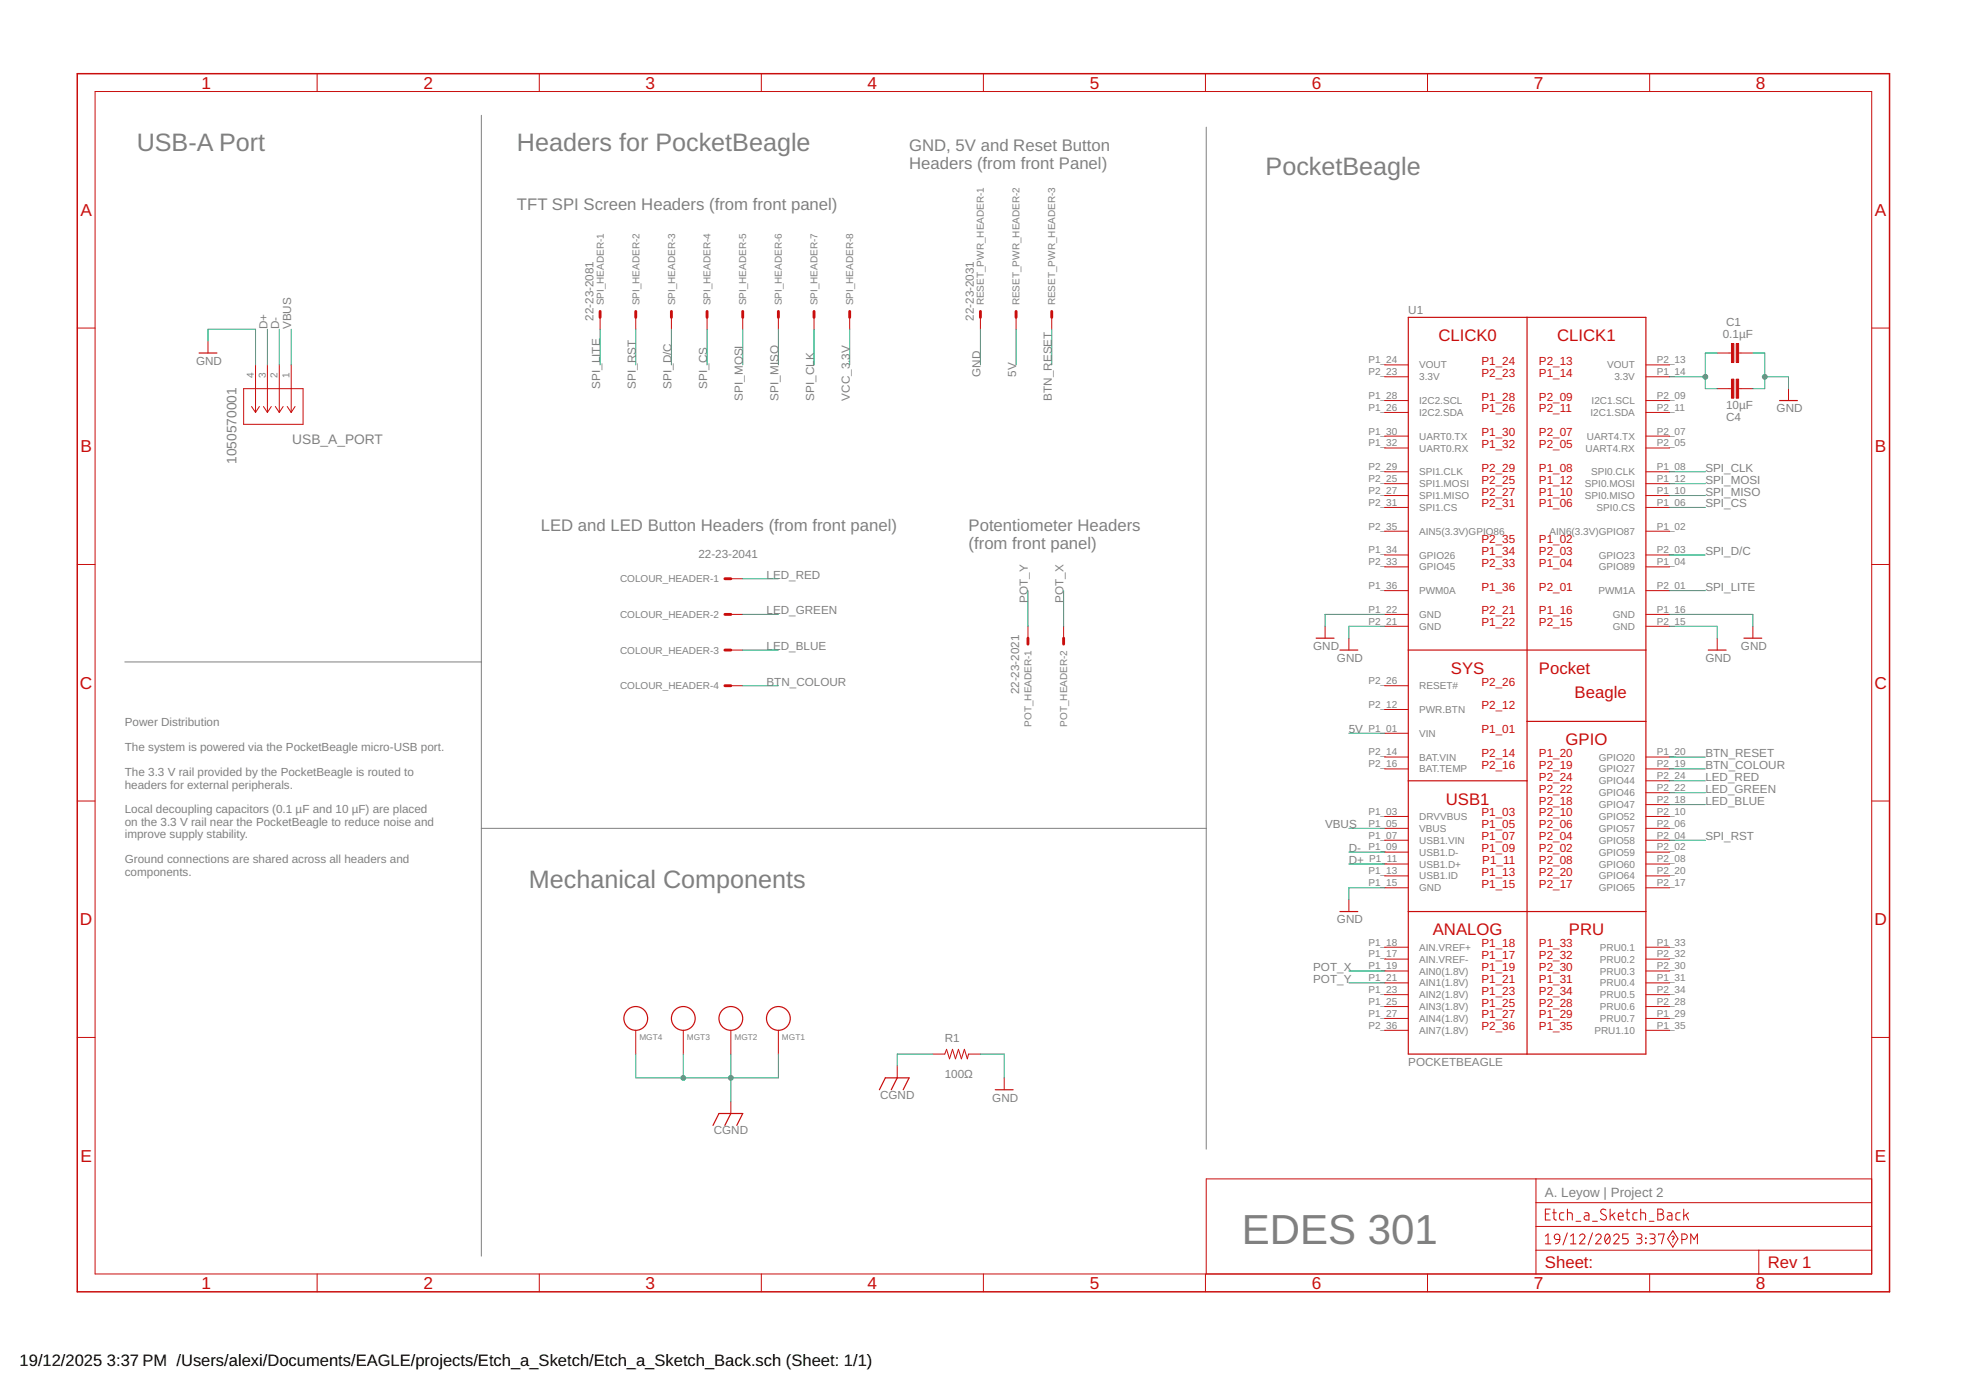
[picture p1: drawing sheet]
<svg xmlns="http://www.w3.org/2000/svg" width="420mm" height="297mm" viewBox="0 0 420 297" stroke-linecap="round" stroke-linejoin="round" font-family="sans-serif">
<path d="M102.9 24.6v243.8M257.8 27.2v218.4M26.7 141.5h76.2M102.9 177h154.9" fill="none" stroke="#808080" stroke-width=".21"/>
<g fill="none" stroke="#c90d0c" stroke-width=".21">
<path d="M20.3 19.6h379.7v252.6h-379.7zM67.8 15.7v3.9M115.3 15.7v3.9M162.7 15.7v3.9M210.2 15.7v3.9M257.6 15.7v3.9M305.1 15.7v3.9M352.6 15.7v3.9M16.5 70.1h3.8M44.4 72.9v2.5M54.6 78v10.1M57.1 78v10.1"/>
<path d="M59.7 78v10.1M62.2 78v10.1M128.2 67.8v2.6M135.9 67.8v2.6M143.5 67.8v2.6M151.1 67.8v2.6M158.7 67.8v2.6M166.3 67.8v2.6M174 67.8v2.6M181.6 67.8v2.6M209.5 67.8v2.6M217.1 67.8v2.6"/>
<path d="M224.8 67.8v2.6M295.9 78h5.1M351.7 78h5.1M367 75.4h3M371.6 75.4h3M400 70.1h3.8M52.1 83.1h12.7v7.6h-12.7zM53.8 86.9l.8 1.2M55.4 86.9l-.8 1.2M56.3 86.9l.8 1.2M58 86.9l-.9 1.2M58.8 86.9l.9 1.2"/>
<path d="M60.5 86.9l-.8 1.2M61.4 86.9l.8 1.2M63.1 86.9l-.9 1.2M295.9 80.5h5.1M295.9 88.1h5.1M295.9 85.6h5.1M295.9 93.2h5.1M295.9 95.7h5.1M351.7 80.5h5.1M351.7 88.1h5.1M351.7 85.6h5.1M351.7 93.2h5.1"/>
<path d="M351.7 95.7h5.1M367 83.1h3M371.6 83.1h3M382.2 83.1v2.5M295.9 113.5h5.1M295.9 108.4h5.1M295.9 100.8h5.1M295.9 105.9h5.1M295.9 103.4h5.1M295.9 118.6h5.1M351.7 113.5h5.1M351.7 108.4h5.1"/>
<path d="M351.7 100.8h5.1M351.7 105.9h5.1M351.7 103.4h5.1M351.7 118.6h5.1M16.5 120.6h3.8M156.2 131.3h2.5M156.2 123.7h2.5M156.2 138.9h2.5M219.7 133.8v2.6M227.3 133.8v2.6M283.2 133.8v2.6M288.3 136.4v2.5"/>
<path d="M295.9 121.1h5.1M295.9 131.3h5.1M295.9 126.2h5.1M295.9 133.8h5.1M351.7 121.1h5.1M351.7 131.3h5.1M351.7 126.2h5.1M351.7 133.8h5.1M367 136.4v2.5M374.6 133.8v2.6M400 120.6h3.8M156.2 146.5h2.5"/>
<path d="M295.9 156.7h5.1M295.9 151.6h5.1M295.9 146.5h5.1M16.5 171.2h3.8M295.9 174.5h5.1M295.9 177h5.1M295.9 179.6h5.1M295.9 161.8h5.1M295.9 164.3h5.1M351.7 174.5h5.1M351.7 177h5.1M351.7 179.6h5.1"/>
<path d="M351.7 161.8h5.1M351.7 164.3h5.1M351.7 171.9h5.1M351.7 169.4h5.1M351.7 166.9h5.1M400 171.2h3.8M288.3 192.3v2.5M295.9 182.1h5.1M295.9 184.6h5.1M295.9 187.2h5.1M295.9 189.7h5.1M351.7 182.1h5.1"/>
<path d="M351.7 184.6h5.1M351.7 187.2h5.1M351.7 189.7h5.1M295.9 205h5.1M295.9 207.5h5.1M295.9 210h5.1M295.9 212.6h5.1M295.9 215.1h5.1M295.9 217.6h5.1M295.9 202.4h5.1M351.7 205h5.1M351.7 207.5h5.1"/>
<path d="M351.7 210h5.1M351.7 212.6h5.1M351.7 215.1h5.1M351.7 217.6h5.1M351.7 202.4h5.1M16.5 221.7h3.8M135.9 220.2v5.1M146 220.2v5.1M156.2 220.2v5.1M156.2 235.4v2.6M166.3 220.2v5.1M191.7 227.8v2.5"/>
<path d="M199.4 225.3h2.5l.4-1.1 .6 2.1 .7-2.1 .6 2.1 .6-2.1 .7 2.1 .6-2.1 .6 2.1 .3-1h2.5M214.6 230.3v2.6M295.9 220.2h5.1M351.7 220.2h5.1M400 221.7h3.8M328.3 251.9v20.3M328.3 257h71.7M330.3 259.4h.7M331.3 258.4h-1v2.3h1M331.8 259.2h.8M332.1 258.4v2.1l.5 .2M334.2 259.2h-.6l-.3 .3 .1 1.1 .8 .1"/>
<path d="M335 259.2l.9 .1 .1 1.4M335 258.4v2.3M338.7 259.2h.6l.3 .3v1.2h-.6a.46 .46 0 0 1-.5-.4 .46 .46 0 0 1 .5-.5h.6M343.2 258.6a.58 .58 0 0 0-.9-.1 .58 .58 0 0 0 0 .9l.8 .3a.59 .59 0 0 1 0 .9 .59 .59 0 0 1-.9 0l-.2-.2M344.1 258.4v2.3M344.6 259.6l.5 1.1M345.1 259.2l-1 .7M345.8 259.9h1.1a.54 .54 0 0 0-.4-.7 .54 .54 0 0 0-.7 .5l.1 .9 1 .1M347.5 259.2h.8M347.7 258.4v1.9l.2 .3 .4 .1M349.9 259.2h-.7l-.2 .3 .1 1.1 .8 .1M350.6 259.2l1 .1 .1 1.4"/>
<path d="M350.6 258.4v2.3M354.3 258.4h.6a.52 .52 0 0 1 .6 .5 .52 .52 0 0 1-.6 .5 .65 .65 0 0 1 .7 .7 .65 .65 0 0 1-.7 .6h-.6zM354.3 259.4h.6M356.4 259.2h.7l.2 .2v1.3h-.6a.46 .46 0 0 1-.4-.4 .46 .46 0 0 1 .4-.5h.6M359.1 259.2h-.7l-.2 .3 .1 1.1 .8 .1M359.8 258.4v2.3M360.3 259.6l.6 1.1M360.9 259.2l-1.1 .7M400 251.9h-142.2v20.3M67.8 272.2v3.9M115.3 272.2v3.9M162.7 272.2v3.9"/>
<path d="M210.2 272.2v3.9M257.6 272.2v3.9M305.1 272.2v3.9M328.3 267.2h71.7M328.3 262.1h71.7M330.3 264.2l.5-.5v2.1M330.3 265.8h1.1M332.3 263.9l.4-.2 .5 .2 .2 1-1.1-.2-.1-.3zM333.4 264.9l-.3 .6-.7 .3M335 263.5l-1 2.5M335.6 265.8h1.2M335.6 264.2l.6-.5v2.1"/>
<path d="M336.8 261h1M337.6 264.2a.58 .58 0 0 1 .8-.5 .58 .58 0 0 1 .2 .9l-1 1.2h1.1M340.3 261h1.1M340.3 263.5l-.9 2.5M341 264.2a.58 .58 0 0 1 .8-.5 .58 .58 0 0 1 .2 .9l-1 1.2h1.2M343.2 263.8l.1-.1a.86 .86 0 0 1 .8 1.3l-.1 .3a.51 .51 0 0 1-.5 .5 .51 .51 0 0 1-.5-.5v-.8zM344 264.2l-1 1.1M344.9 264.2a.58 .58 0 0 1 .8-.5 .58 .58 0 0 1 .2 .9l-1 1.2h1.1M348 263.7h-1.2v.9h.7a.59 .59 0 0 1 .5 .6 .59 .59 0 0 1-.5 .6h-.7M349.7 263.7h.7a.48 .48 0 0 1 .5 .5 .48 .48 0 0 1-.5 .4h-.4M350.3 264.6a.58 .58 0 0 1 .6 .6 .58 .58 0 0 1-.6 .6h-.6M351.7 264.6l.1 .1z"/>
<path d="M351.7 265.5l.1 .1zM352.4 261h1.1M352.6 263.7h.7a.48 .48 0 0 1 .4 .5 .48 .48 0 0 1-.4 .4h-.5M352.6 272.2v3.9M353.1 264.6a.58 .58 0 0 1 .6 .6 .58 .58 0 0 1-.6 .6h-.5M354.5 263.9v-.2h1.1l-.5 2.1M357.3 264.2a.3 .3 0 0 1 .4 0 .3 .3 0 0 1-.1 .5l-.1 .3M357.5 265.4v.1M357.5 263l1.1 1.8-1.1 1.7-1.1-1.7zM359.4 264.9h.6a.59 .59 0 0 0 .6-.6 .59 .59 0 0 0-.6-.6h-.6v2.1M361.3 265.8v-2.1l.8 1.2 .7-1.2v2.1M375.9 267.2v5"/>
</g>
<path d="M16.5 15.7h387.3v260.4h-387.3z" fill="none" stroke="#c90d0c" stroke-width=".32"/>
<g fill="none" stroke="#c90d0c" stroke-width=".25">
<path d="M42.5 75.4h3.9M301 67.8h50.7v157.5h-50.7zM326.3 67.8v157.5M380.3 85.6h3.8M281.3 136.4h3.8M286.4 138.9h3.8M301 138.9h50.7M365.1 138.9h3.8M372.7 136.4h3.8M326.3 154.2h25.4M301 166.9h25.3M286.4 194.8h3.8"/>
<path d="M301 194.8h50.7M156.2 238l-1.3 2.5M187.9 232.9l1.3-2.6h5.1l-1.3 2.6M191.7 230.3l-1.2 2.6M212.7 232.9h3.8M152.4 240.5l1.2-2.5h5.1l-1.2 2.5"/>
<circle cx="135.9" cy="217.6" r="2.54"/>
<circle cx="146" cy="217.6" r="2.54"/>
<circle cx="156.2" cy="217.6" r="2.54"/>
<circle cx="166.3" cy="217.6" r="2.54"/>
</g>
<g fill="#c90d0c" stroke="#c90d0c" stroke-width=".21">
<path d="M370 73.4h.5v4.1h-.5z"/>
<path d="M371.1 73.4h.5v4.1h-.5z"/>
<path d="M370 81h.5v4.1h-.5z"/>
<path d="M371.1 81h.5v4.1h-.5z"/>
</g>
<g fill="none" stroke="#c90d0c" stroke-width=".61">
<path d="M128.2 66.5v1.3M135.9 66.5v1.3M143.5 66.5v1.3M151.1 66.5v1.3M158.7 66.5v1.3M166.3 66.5v1.3M174 66.5v1.3M181.6 66.5v1.3M209.5 66.5v1.3M217.1 66.5v1.3M224.8 66.5v1.3M154.9 123.7h1.3"/>
<path d="M154.9 131.3h1.3M154.9 138.9h1.3M219.7 136.4v1.2M227.3 136.4v1.2M154.9 146.5h1.3"/>
</g>
<g fill="none" stroke="#0dab76" stroke-width=".21">
<path d="M44.4 72.9v-2.5h10.2v7.6M57.1 70.4v7.6M59.7 70.4v7.6M62.2 70.4v7.6M128.2 70.4v7.6M135.9 70.4v7.6M143.5 70.4v7.6M151.1 70.4v7.6M158.7 70.4v7.6M166.3 70.4v7.6M174 70.4v7.6M181.6 70.4v7.6"/>
<path d="M209.5 70.4v7.6M217.1 70.4v7.6M224.8 70.4v7.6M367 75.4h-2.6v7.7h2.6M374.6 75.4h2.5v7.7h-2.5M356.8 80.5h7.6M377.1 80.5h5.1v2.6M356.8 118.6h7.6M356.8 108.4h7.6M356.8 103.4h7.6M356.8 105.9h7.6M356.8 100.8h7.6"/>
<path d="M158.7 131.3h7.6M158.7 123.7h7.6M158.7 138.9h7.6M219.7 126.2v7.6M227.3 126.2v7.6M295.9 133.8h-7.6v2.6M295.9 131.3h-12.7v2.5M356.8 133.8h10.2v2.6M356.8 131.3h17.8v2.5M356.8 126.2h7.6M158.7 146.5h7.6M288.3 156.7h7.6"/>
<path d="M288.3 177h7.6M356.8 166.9h7.6M356.8 169.4h7.6M356.8 171.9h7.6M356.8 164.3h7.6M356.8 179.6h7.6M356.8 161.8h7.6M288.3 184.6h7.6M288.3 182.1h7.6M295.9 189.7h-7.6v2.6M288.3 210h7.6M288.3 207.5h7.6"/>
<path d="M135.9 225.3v5h30.4v-5M146 225.3v5M156.2 225.3v10.1M199.4 225.3h-7.7v2.5M209.5 225.3h5.1v5"/>
</g>
<g fill="#0dab76" stroke="#0dab76" stroke-width=".21">
<circle cx="156.2" cy="230.3" r=".51"/>
<circle cx="146" cy="230.3" r=".51"/>
<circle cx="377.1" cy="80.5" r=".51"/>
<circle cx="364.4" cy="80.5" r=".51"/>
</g>
<text font-size="9" fill="#808080" x="265.4" y="265.9">EDES 301</text>
<g font-size="5.4" fill="#808080">
<text x="29.2" y="32.3">USB-A Port</text>
<text x="110.5" y="32.3">Headers for PocketBeagle</text>
<text x="270.5" y="37.3">PocketBeagle</text>
<text x="113" y="189.7">Mechanical Components</text>
</g>
<g font-size="3.7" fill="#c90d0c">
<text x="43" y="18.9">1</text>
<text x="90.5" y="18.9">2</text>
<text x="138" y="18.9">3</text>
<text x="185.4" y="18.9">4</text>
<text x="232.9" y="18.9">5</text>
<text x="280.3" y="18.9">6</text>
<text x="327.8" y="18.9">7</text>
<text x="375.3" y="18.9">8</text>
<text x="17.2" y="46.1">A</text>
<text x="400.7" y="46.1">A</text>
<text x="17.2" y="96.7">B</text>
<text x="400.7" y="96.7">B</text>
<text x="17.1" y="147.2">C</text>
<text x="400.6" y="147.2">C</text>
<text x="17.1" y="197.7">D</text>
<text x="400.6" y="197.7">D</text>
<text x="17.2" y="248.3">E</text>
<text x="400.7" y="248.3">E</text>
<text x="43" y="275.4">1</text>
<text x="90.5" y="275.4">2</text>
<text x="138" y="275.4">3</text>
<text x="185.4" y="275.4">4</text>
<text x="232.9" y="275.4">5</text>
<text x="280.3" y="275.4">6</text>
<text x="327.8" y="275.4">7</text>
<text x="375.3" y="275.4">8</text>
</g>
<g font-size="3.6" fill="#808080">
<text x="194.3" y="32.3">GND, 5V and Reset Button</text>
<text x="194.3" y="36.1">Headers (from front Panel)</text>
<text x="110.5" y="45">TFT SPI Screen Headers (from front panel)</text>
<text x="115.6" y="113.5">LED and LED Button Headers (from front panel)</text>
<text x="207" y="113.5">Potentiometer Headers</text>
<text x="207" y="117.3">(from front panel)</text>
</g>
<g font-size="3.6" fill="#c90d0c">
<text x="307.4" y="72.9">CLICK0</text>
<text x="332.8" y="72.9">CLICK1</text>
<text x="310.1" y="144">SYS</text>
<text x="328.9" y="144">Pocket</text>
<text x="336.5" y="149.1">Beagle</text>
<text x="334.6" y="159.2">GPIO</text>
<text x="309" y="171.9">USB1</text>
<text x="306.2" y="199.9">ANALOG</text>
<text x="335.3" y="199.9">PRU</text>
<text x="330.2" y="271">Sheet:</text>
<text x="377.8" y="271">Rev 1</text>
</g>
<g font-size="3.5">
<text x="4.2" y="291.8">19/12/2025</text>
<text x="22.9" y="291.8">3:37 PM /Users/alexi/Documents/EAGLE/projects/Etch_a_Sketch/Etch_a_Sketch_Back.sch (Sheet: 1/1)</text>
</g>
<g font-size="2.9" fill="#808080">
<text x="62.5" y="94.8">USB_A_PORT</text>
<text x="50.6" y="99.1" transform="rotate(-90 50.6 99.1)">1050570001</text>
<text x="330.2" y="255.7">A. Leyow | Project 2</text>
</g>
<g font-size="2.5" fill="#808080">
<text x="57.1" y="70.4" transform="rotate(-90 57.1 70.4)">D+</text>
<text x="59.7" y="70.4" transform="rotate(-90 59.7 70.4)">D-</text>
<text x="62.2" y="70.4" transform="rotate(-90 62.2 70.4)">VBUS</text>
<text x="126.9" y="68.6" transform="rotate(-90 126.9 68.6)">22-23-2081</text>
<text x="208.1" y="68.6" transform="rotate(-90 208.1 68.6)">22-23-2031</text>
<text x="301" y="67.1">U1</text>
<text x="368.9" y="69.6">C1</text>
<text x="41.9" y="78">GND</text>
<text x="368.2" y="72.1">0.1µF</text>
<text x="128.3" y="83" transform="rotate(-90 128.3 83)">SPI_LITE</text>
<text x="135.9" y="83" transform="rotate(-90 135.9 83)">SPI_RST</text>
<text x="143.5" y="83" transform="rotate(-90 143.5 83)">SPI_D/C</text>
<text x="151.1" y="83" transform="rotate(-90 151.1 83)">SPI_CS</text>
<text x="209.5" y="80.5" transform="rotate(-90 209.5 80.5)">GND</text>
<text x="217.1" y="80.5" transform="rotate(-90 217.1 80.5)">5V</text>
<text x="158.7" y="85.6" transform="rotate(-90 158.7 85.6)">SPI_MOSI</text>
<text x="166.4" y="85.6" transform="rotate(-90 166.4 85.6)">SPI_MISO</text>
<text x="174" y="85.6" transform="rotate(-90 174 85.6)">SPI_CLK</text>
<text x="181.6" y="85.6" transform="rotate(-90 181.6 85.6)">VCC_3.3V</text>
<text x="224.8" y="85.6" transform="rotate(-90 224.8 85.6)">BTN_RESET</text>
<text x="368.9" y="87.4">10µF</text>
<text x="368.9" y="89.9">C4</text>
<text x="379.7" y="88.1">GND</text>
<text x="364.5" y="100.8">SPI_CLK</text>
<text x="364.5" y="103.4">SPI_MOSI</text>
<text x="364.5" y="105.9">SPI_MISO</text>
<text x="364.5" y="108.4">SPI_CS</text>
<text x="149.3" y="119.2">22-23-2041</text>
<text x="364.5" y="118.6">SPI_D/C</text>
<text x="163.8" y="123.7">LED_RED</text>
<text x="163.8" y="131.3">LED_GREEN</text>
<text x="219.7" y="128.8" transform="rotate(-90 219.7 128.8)">POT_Y</text>
<text x="227.3" y="128.8" transform="rotate(-90 227.3 128.8)">POT_X</text>
<text x="364.5" y="126.2">SPI_LITE</text>
<text x="163.8" y="138.9">LED_BLUE</text>
<text x="280.6" y="138.9">GND</text>
<text x="285.7" y="141.5">GND</text>
<text x="364.5" y="141.5">GND</text>
<text x="372.1" y="138.9">GND</text>
<text x="163.8" y="146.5">BTN_COLOUR</text>
<text x="217.8" y="148.4" transform="rotate(-90 217.8 148.4)">22-23-2021</text>
<text x="26.7" y="155.2">Power Distribution</text>
<text x="26.7" y="160.5">The system is powered via the PocketBeagle micro-USB port.</text>
<text x="288.3" y="156.7">5V</text>
<text x="364.5" y="161.8">BTN_RESET</text>
<text x="26.7" y="165.8">The 3.3 V rail provided by the PocketBeagle is routed to</text>
<text x="364.5" y="166.9">LED_RED</text>
<text x="364.5" y="164.3">BTN_COLOUR</text>
<text x="26.7" y="168.5">headers for external peripherals.</text>
<text x="26.7" y="173.8">Local decoupling capacitors (0.1 µF and 10 µF) are placed</text>
<text x="364.5" y="169.4">LED_GREEN</text>
<text x="364.5" y="171.9">LED_BLUE</text>
<text x="26.7" y="176.5">on the 3.3 V rail near the PocketBeagle to reduce noise and</text>
<text x="26.7" y="179.2">improve supply stability.</text>
<text x="283.2" y="177">VBUS</text>
<text x="364.5" y="179.6">SPI_RST</text>
<text x="26.7" y="184.5">Ground connections are shared across all headers and</text>
<text x="288.3" y="184.6">D+</text>
<text x="288.3" y="182.1">D-</text>
<text x="26.7" y="187.2">components.</text>
<text x="285.7" y="197.3">GND</text>
<text x="280.6" y="207.5">POT_X</text>
<text x="280.6" y="210">POT_Y</text>
<text x="201.9" y="222.7">R1</text>
<text x="301" y="227.8">POCKETBEAGLE</text>
<text x="201.9" y="230.3">100Ω</text>
<text x="188.1" y="234.8">CGND</text>
<text x="212.1" y="235.4">GND</text>
<text x="152.5" y="242.4">CGND</text>
</g>
<g font-size="2.5" fill="#c90d0c">
<text x="316.6" y="78">P1_24</text>
<text x="328.9" y="78">P2_13</text>
<text x="316.6" y="80.5">P2_23</text>
<text x="328.9" y="80.5">P1_14</text>
<text x="316.6" y="88.1">P1_26</text>
<text x="316.6" y="85.6">P1_28</text>
<text x="328.9" y="85.6">P2_09</text>
<text x="328.9" y="88.1">P2_11</text>
<text x="316.6" y="95.7">P1_32</text>
<text x="316.6" y="93.2">P1_30</text>
<text x="328.9" y="93.2">P2_07</text>
<text x="328.9" y="95.7">P2_05</text>
<text x="316.6" y="100.8">P2_29</text>
<text x="328.9" y="100.8">P1_08</text>
<text x="316.6" y="103.4">P2_25</text>
<text x="316.6" y="105.9">P2_27</text>
<text x="328.9" y="103.4">P1_12</text>
<text x="328.9" y="105.9">P1_10</text>
<text x="316.6" y="108.4">P2_31</text>
<text x="328.9" y="108.4">P1_06</text>
<text x="316.6" y="118.6">P1_34</text>
<text x="316.6" y="116.1">P2_35</text>
<text x="328.9" y="116.1">P1_02</text>
<text x="328.9" y="118.6">P2_03</text>
<text x="316.6" y="121.1">P2_33</text>
<text x="328.9" y="121.1">P1_04</text>
<text x="316.6" y="126.2">P1_36</text>
<text x="316.6" y="131.3">P2_21</text>
<text x="328.9" y="126.2">P2_01</text>
<text x="328.9" y="131.3">P1_16</text>
<text x="316.6" y="133.8">P1_22</text>
<text x="328.9" y="133.8">P2_15</text>
<text x="316.6" y="146.5">P2_26</text>
<text x="316.6" y="151.6">P2_12</text>
<text x="316.6" y="156.7">P1_01</text>
<text x="316.6" y="161.8">P2_14</text>
<text x="328.9" y="161.8">P1_20</text>
<text x="316.6" y="164.3">P2_16</text>
<text x="328.9" y="164.3">P2_19</text>
<text x="328.9" y="166.9">P2_24</text>
<text x="328.9" y="171.9">P2_18</text>
<text x="328.9" y="169.4">P2_22</text>
<text x="316.6" y="174.5">P1_03</text>
<text x="316.6" y="177">P1_05</text>
<text x="316.6" y="179.6">P1_07</text>
<text x="328.9" y="177">P2_06</text>
<text x="328.9" y="179.6">P2_04</text>
<text x="328.9" y="174.5">P2_10</text>
<text x="316.6" y="182.1">P1_09</text>
<text x="316.8" y="184.6">P1_11</text>
<text x="328.9" y="182.1">P2_02</text>
<text x="328.9" y="184.6">P2_08</text>
<text x="316.6" y="187.2">P1_13</text>
<text x="316.6" y="189.7">P1_15</text>
<text x="328.9" y="189.7">P2_17</text>
<text x="328.9" y="187.2">P2_20</text>
<text x="316.6" y="202.4">P1_18</text>
<text x="328.9" y="202.4">P1_33</text>
<text x="316.6" y="204.9">P1_17</text>
<text x="316.6" y="207.5">P1_19</text>
<text x="328.9" y="207.5">P2_30</text>
<text x="328.9" y="204.9">P2_32</text>
<text x="316.6" y="210">P1_21</text>
<text x="316.6" y="212.6">P1_23</text>
<text x="316.6" y="215.1">P1_25</text>
<text x="328.9" y="210">P1_31</text>
<text x="328.9" y="215.1">P2_28</text>
<text x="328.9" y="212.6">P2_34</text>
<text x="316.6" y="217.6">P1_27</text>
<text x="316.6" y="220.2">P2_36</text>
<text x="328.9" y="217.6">P1_29</text>
<text x="328.9" y="220.2">P1_35</text>
</g>
<g font-size="2.1" fill="#808080">
<text x="129" y="65.3" transform="rotate(-90 129 65.3)">SPI_HEADER-1</text>
<text x="136.6" y="65.3" transform="rotate(-90 136.6 65.3)">SPI_HEADER-2</text>
<text x="144.3" y="65.3" transform="rotate(-90 144.3 65.3)">SPI_HEADER-3</text>
<text x="151.9" y="65.3" transform="rotate(-90 151.9 65.3)">SPI_HEADER-4</text>
<text x="159.5" y="65.3" transform="rotate(-90 159.5 65.3)">SPI_HEADER-5</text>
<text x="167.1" y="65.3" transform="rotate(-90 167.1 65.3)">SPI_HEADER-6</text>
<text x="174.7" y="65.3" transform="rotate(-90 174.7 65.3)">SPI_HEADER-7</text>
<text x="182.4" y="65.3" transform="rotate(-90 182.4 65.3)">SPI_HEADER-8</text>
<text x="210.3" y="65.3" transform="rotate(-90 210.3 65.3)">RESET_PWR_HEADER-1</text>
<text x="217.9" y="65.3" transform="rotate(-90 217.9 65.3)">RESET_PWR_HEADER-2</text>
<text x="225.5" y="65.3" transform="rotate(-90 225.5 65.3)">RESET_PWR_HEADER-3</text>
<text x="292.4" y="77.6">P1_24</text>
<text x="354.1" y="77.6">P2_13</text>
<text x="54.3" y="80.7" transform="rotate(-90 54.3 80.7)">4</text>
<text x="56.8" y="80.7" transform="rotate(-90 56.8 80.7)">3</text>
<text x="59.3" y="80.7" transform="rotate(-90 59.3 80.7)">2</text>
<text x="61.9" y="80.7" transform="rotate(-90 61.9 80.7)">1</text>
<text x="292.4" y="80.2">P2_23</text>
<text x="303.3" y="78.7">VOUT</text>
<text x="303.3" y="81.3">3.3V</text>
<text x="343.5" y="78.7">VOUT</text>
<text x="345" y="81.3">3.3V</text>
<text x="354.1" y="80.2">P1_14</text>
<text x="292.4" y="87.8">P1_26</text>
<text x="292.4" y="85.2">P1_28</text>
<text x="303.3" y="88.9">I2C2.SDA</text>
<text x="303.3" y="86.4">I2C2.SCL</text>
<text x="339.9" y="88.9">I2C1.SDA</text>
<text x="340.1" y="86.4">I2C1.SCL</text>
<text x="354.1" y="85.2">P2_09</text>
<text x="354.1" y="87.8">P2_11</text>
<text x="292.4" y="92.9">P1_30</text>
<text x="292.4" y="95.4">P1_32</text>
<text x="303.3" y="94">UART0.TX</text>
<text x="339.1" y="94">UART4.TX</text>
<text x="354.1" y="95.4">P2_05</text>
<text x="354.1" y="92.9">P2_07</text>
<text x="292.4" y="100.5">P2_29</text>
<text x="303.3" y="96.5">UART0.RX</text>
<text x="303.3" y="101.6">SPI1.CLK</text>
<text x="338.9" y="96.5">UART4.RX</text>
<text x="340" y="101.6">SPI0.CLK</text>
<text x="354.1" y="100.5">P1_08</text>
<text x="292.4" y="103">P2_25</text>
<text x="292.4" y="105.5">P2_27</text>
<text x="303.3" y="104.1">SPI1.MOSI</text>
<text x="303.3" y="106.7">SPI1.MISO</text>
<text x="338.7" y="106.7">SPI0.MISO</text>
<text x="338.7" y="104.1">SPI0.MOSI</text>
<text x="354.1" y="105.5">P1_10</text>
<text x="354.1" y="103">P1_12</text>
<text x="292.4" y="108.1">P2_31</text>
<text x="292.4" y="113.2">P2_35</text>
<text x="303.3" y="109.2">SPI1.CS</text>
<text x="341.2" y="109.2">SPI0.CS</text>
<text x="354.1" y="113.2">P1_02</text>
<text x="354.1" y="108.1">P1_06</text>
<text x="292.4" y="118.2">P1_34</text>
<text x="303.3" y="119.4">GPIO26</text>
<text x="303.3" y="114.3">AIN5(3.3V)GPIO86</text>
<text x="331.1" y="114.3">AIN6(3.3V)GPIO87</text>
<text x="341.7" y="119.4">GPIO23</text>
<text x="354.1" y="118.2">P2_03</text>
<text x="132.5" y="124.4">COLOUR_HEADER-1</text>
<text x="292.4" y="125.9">P1_36</text>
<text x="292.4" y="120.8">P2_33</text>
<text x="303.3" y="121.9">GPIO45</text>
<text x="341.7" y="121.9">GPIO89</text>
<text x="354.1" y="120.8">P1_04</text>
<text x="354.1" y="125.9">P2_01</text>
<text x="292.4" y="130.9">P1_22</text>
<text x="303.3" y="127">PWM0A</text>
<text x="341.6" y="127">PWM1A</text>
<text x="354.1" y="130.9">P1_16</text>
<text x="132.5" y="132.1">COLOUR_HEADER-2</text>
<text x="292.4" y="133.5">P2_21</text>
<text x="303.3" y="132.1">GND</text>
<text x="303.3" y="134.6">GND</text>
<text x="344.7" y="132.1">GND</text>
<text x="344.7" y="134.6">GND</text>
<text x="354.1" y="133.5">P2_15</text>
<text x="132.5" y="139.7">COLOUR_HEADER-3</text>
<text x="132.5" y="147.3">COLOUR_HEADER-4</text>
<text x="292.4" y="146.2">P2_26</text>
<text x="303.3" y="147.3">RESET#</text>
<text x="220.5" y="155.3" transform="rotate(-90 220.5 155.3)">POT_HEADER-1</text>
<text x="228.1" y="155.3" transform="rotate(-90 228.1 155.3)">POT_HEADER-2</text>
<text x="292.4" y="151.3">P2_12</text>
<text x="303.3" y="152.4">PWR.BTN</text>
<text x="292.4" y="156.3">P1_01</text>
<text x="292.4" y="161.4">P2_14</text>
<text x="303.3" y="157.5">VIN</text>
<text x="354.1" y="161.4">P1_20</text>
<text x="292.4" y="164">P2_16</text>
<text x="303.3" y="162.5">BAT.VIN</text>
<text x="303.3" y="165.1">BAT.TEMP</text>
<text x="341.7" y="162.5">GPIO20</text>
<text x="341.7" y="165.1">GPIO27</text>
<text x="341.7" y="167.6">GPIO44</text>
<text x="354.1" y="164">P2_19</text>
<text x="354.1" y="166.5">P2_24</text>
<text x="341.7" y="172.7">GPIO47</text>
<text x="341.7" y="170.2">GPIO46</text>
<text x="354.1" y="171.6">P2_18</text>
<text x="354.1" y="169">P2_22</text>
<text x="292.4" y="174.1">P1_03</text>
<text x="292.4" y="176.7">P1_05</text>
<text x="292.4" y="179.2">P1_07</text>
<text x="303.3" y="175.2">DRVVBUS</text>
<text x="303.3" y="177.8">VBUS</text>
<text x="341.7" y="177.8">GPIO57</text>
<text x="341.7" y="175.2">GPIO52</text>
<text x="354.1" y="179.2">P2_04</text>
<text x="354.1" y="176.7">P2_06</text>
<text x="354.1" y="174.1">P2_10</text>
<text x="292.4" y="181.7">P1_09</text>
<text x="292.6" y="184.3">P1_11</text>
<text x="303.3" y="180.3">USB1.VIN</text>
<text x="303.3" y="182.9">USB1.D-</text>
<text x="303.3" y="185.4">USB1.D+</text>
<text x="341.7" y="182.9">GPIO59</text>
<text x="341.7" y="180.3">GPIO58</text>
<text x="341.7" y="185.4">GPIO60</text>
<text x="354.1" y="181.7">P2_02</text>
<text x="354.1" y="184.3">P2_08</text>
<text x="292.4" y="186.8">P1_13</text>
<text x="292.4" y="189.4">P1_15</text>
<text x="303.3" y="187.9">USB1.ID</text>
<text x="303.3" y="190.5">GND</text>
<text x="341.7" y="190.5">GPIO65</text>
<text x="341.7" y="187.9">GPIO64</text>
<text x="354.1" y="189.4">P2_17</text>
<text x="354.1" y="186.8">P2_20</text>
<text x="292.4" y="202.1">P1_18</text>
<text x="303.3" y="203.2">AIN.VREF+</text>
<text x="341.9" y="203.2">PRU0.1</text>
<text x="354.1" y="202.1">P1_33</text>
<text x="292.4" y="204.6">P1_17</text>
<text x="292.4" y="207.1">P1_19</text>
<text x="292.4" y="209.7">P1_21</text>
<text x="303.3" y="205.7">AIN.VREF-</text>
<text x="303.3" y="208.2">AIN0(1.8V)</text>
<text x="341.9" y="208.2">PRU0.3</text>
<text x="341.9" y="205.7">PRU0.2</text>
<text x="354.1" y="209.7">P1_31</text>
<text x="354.1" y="207.1">P2_30</text>
<text x="354.1" y="204.6">P2_32</text>
<text x="292.4" y="212.2">P1_23</text>
<text x="292.4" y="214.8">P1_25</text>
<text x="303.3" y="210.8">AIN1(1.8V)</text>
<text x="303.3" y="213.3">AIN2(1.8V)</text>
<text x="303.3" y="215.9">AIN3(1.8V)</text>
<text x="341.9" y="210.8">PRU0.4</text>
<text x="341.9" y="215.9">PRU0.6</text>
<text x="341.9" y="213.3">PRU0.5</text>
<text x="354.1" y="214.8">P2_28</text>
<text x="354.1" y="212.2">P2_34</text>
<text x="292.4" y="217.3">P1_27</text>
<text x="292.4" y="219.8">P2_36</text>
<text x="303.3" y="218.4">AIN4(1.8V)</text>
<text x="303.3" y="220.9">AIN7(1.8V)</text>
<text x="340.7" y="220.9">PRU1.10</text>
<text x="341.9" y="218.4">PRU0.7</text>
<text x="354.1" y="217.3">P1_29</text>
<text x="354.1" y="219.8">P1_35</text>
</g>
<g font-size="1.8" fill="#808080">
<text x="136.6" y="222.2">MGT4</text>
<text x="146.8" y="222.2">MGT3</text>
<text x="157" y="222.2">MGT2</text>
<text x="167.1" y="222.2">MGT1</text>
</g>
</svg>
